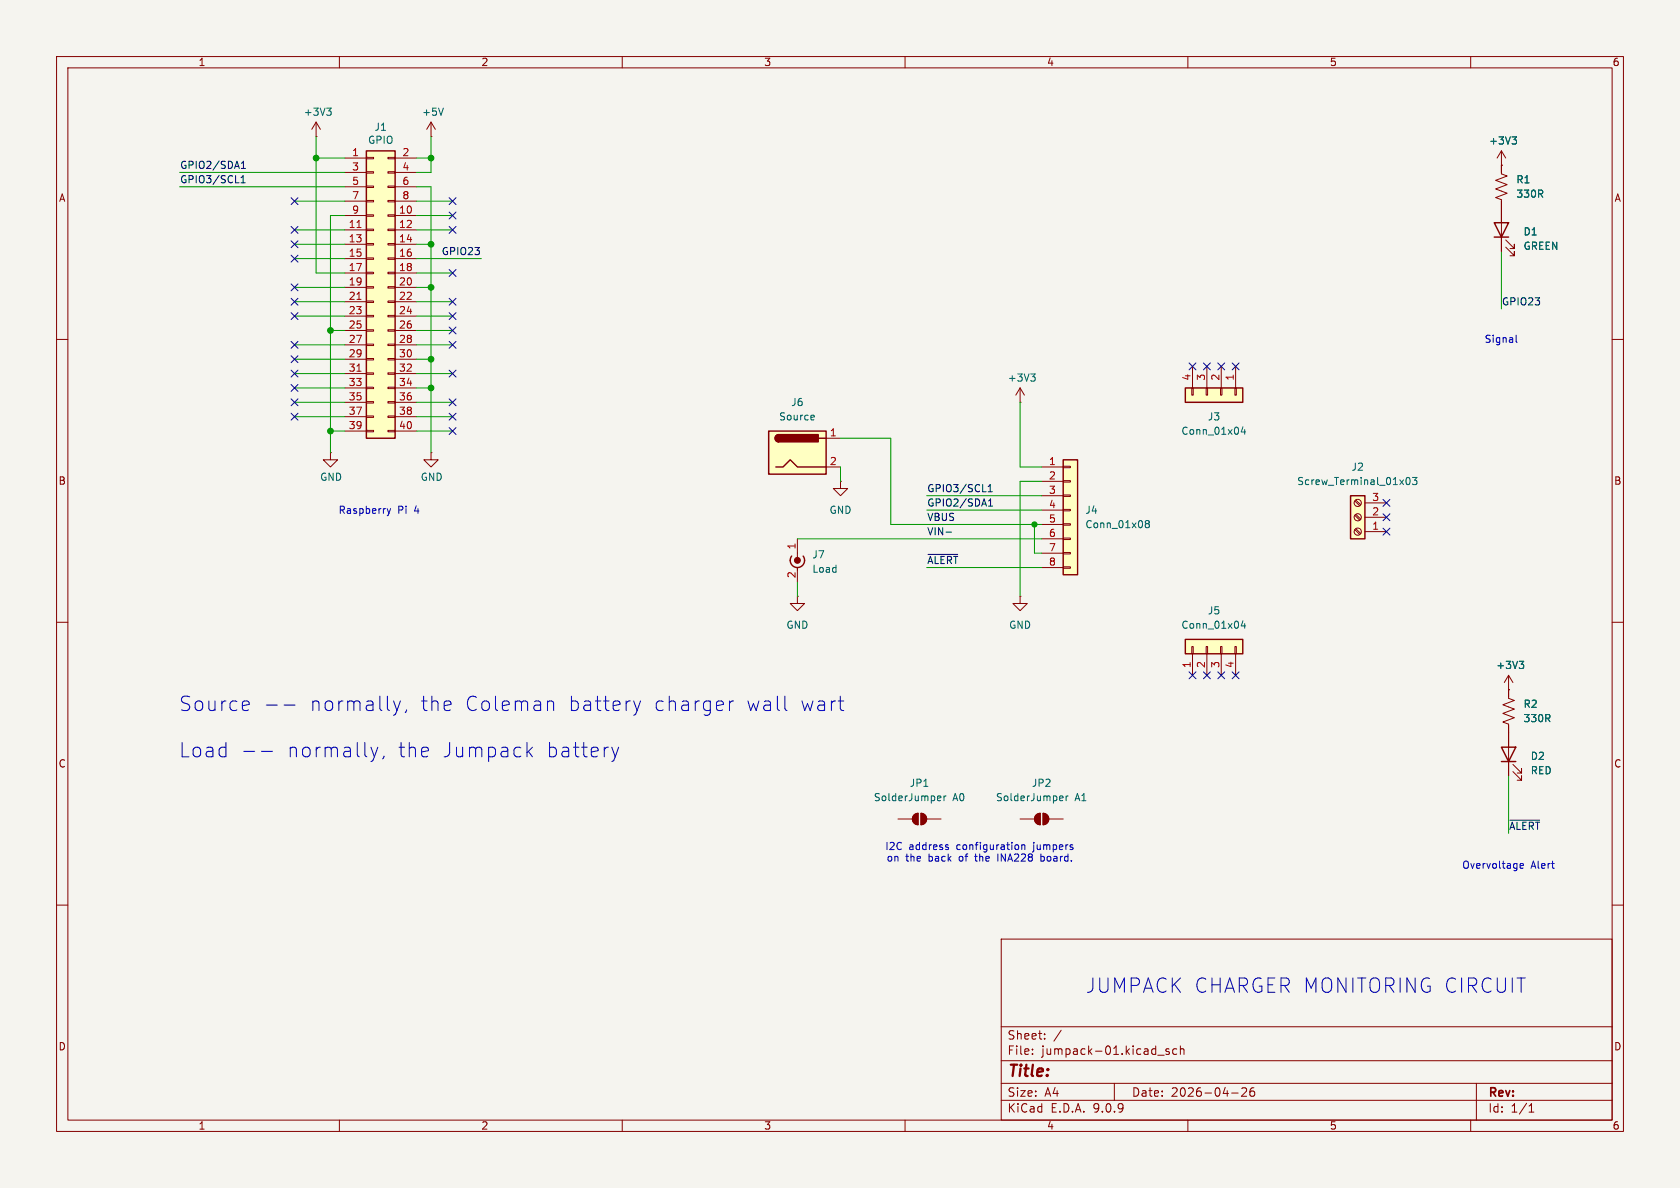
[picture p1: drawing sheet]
<svg xmlns="http://www.w3.org/2000/svg" width="297mm" height="210mm" viewBox="0 0 297 210" stroke-linecap="round" stroke-linejoin="round" font-family="sans-serif">
<path d="M0 0h297v210h-297z" fill="#f5f4ef" stroke="#f5f4ef" stroke-width=".18"/>
<g fill="none" stroke="#840000" stroke-width=".18">
<path d="M10 10h277v190h-277zM12 12h273v186h-273zM60 10v2M110 10v2M160 10v2M210 10v2M260 10v2M10 60h2M285 60h2M10 110h2M285 110h2M10 160h2"/>
<path d="M177 166h108v32h-108zM285 160h2M60 198v2M110 198v2M160 198v2M177 194.5h108M177 191.5h108M177 187.5h108M177 181.5h108M182.5 186.3v.1M182.5 185.5v.1M184.7 183.6v.1"/>
<path d="M184.7 182.8v.1M187.6 182.1l-1.3 2M197 191.5v3M204.7 186.5h1.1M206.7 185.5l-.4-.1-.2 .2 .1 .2 .5 .2v.3h-.6M208 185.5l-.4-.1-.3 .3v.4l.2 .2h.5M208.7 185.5l.2-.1 .3 .1 .1 .9M208.7 184.9v1.5M210 198v2M217.7 193.2h1.2M219.5 192.4l.6-.1 .2 .1 .1 .3-.9 1.1h.9M221.7 192.3a.59 .59 0 0 0-.7 .6v.6l.1 .2 .4 .1 .2-.1 .1-.5-.1-.3h-.5l-.2 .3"/>
<path d="M260 198v2M261 191.5v6.5M270.3 196.6h.9M270.3 195.5l.4-.4v1.5"/>
</g>
<path d="M238.8 87.6h2.5v7.7h-2.5z" fill="#ffffc2"/>
<path d="M238.8 87.6h2.5v7.7h-2.5z" fill="none" stroke="#840000" stroke-width=".25"/>
<g fill="none" stroke="#840000" stroke-width=".18">
<path d="M76.2 24.1h.1M76.2 21.6l-.8 1.3M76.2 21.6l.8 1.3M76.2 21.6v2.5M239.5 93.6l.9 .9M239.5 91.1l.9 .8M239.5 88.6l.9 .8M239.7 93.5l.9 .8M239.7 90.9l.9 .9M239.7 88.4l.9 .8M241.3 94h3.8M241.3 91.4h3.8"/>
<path d="M241.3 88.9h3.8"/>
<circle cx="240" cy="94" r=".63"/>
<circle cx="240" cy="91.4" r=".63"/>
<circle cx="240" cy="88.9" r=".63"/>
</g>
<path d="M78.4 19.1l-.4 1.3M248.7 84.5l.2-.1a.68 .68 0 0 1 .4 .6 .68 .68 0 0 1-.4 .7l-.2-.2-.1-.3zM249.7 84.4h.8l-.4 .5 .3 .1v.5l-.1 .2-.6-.2" fill="none" stroke="#006464" stroke-width=".18"/>
<path d="M64.8 26.7h5v50.8h-5z" fill="#ffffc2"/>
<path d="M64.8 26.7h5v50.8h-5zM140 98.3a1.27 1.27 0 0 0 .1 1.7 1.27 1.27 0 0 0 1.7 0 1.27 1.27 0 0 0 .2-1.7M265.4 132.1h2.6l-1.3 2.5zM265.4 134.6h2.6" fill="none" stroke="#840000" stroke-width=".25"/>
<g fill="none" stroke="#840000" stroke-width=".18">
<path d="M55.9 24.1h.1M55.9 21.6l-.8 1.3M55.9 21.6l.7 1.3M55.9 21.6v2.5M61 27.9h3.8M61 30.5h3.8M61 33h3.8M61 35.6h3.8M61 38.1h3.8M64.8 27.8h1.2v.3h-1.2zM64.8 30.4h1.2v.2h-1.2zM64.8 32.9h1.2v.2h-1.2z"/>
<path d="M64.8 35.4h1.2v.3h-1.2zM64.8 38h1.2v.2h-1.2zM68.6 27.8h1.2v.3h-1.2zM68.6 30.4h1.2v.2h-1.2zM68.6 32.9h1.2v.2h-1.2zM68.6 35.4h1.2v.3h-1.2zM68.6 38h1.2v.2h-1.2zM69.8 27.9h3.9M69.8 30.5h3.9M69.8 33h3.9M69.8 35.6h3.9M69.8 38.1h3.9"/>
<path d="M61 40.6h3.8M61 43.2h3.8M61 45.7h3.8M61 48.3h3.8M61 50.8h3.8M61 53.3h3.8M61 55.9h3.8M61 58.4h3.8M64.8 40.5h1.2v.3h-1.2zM64.8 43.1h1.2v.2h-1.2zM64.8 45.6h1.2v.2h-1.2zM64.8 48.1h1.2v.3h-1.2z"/>
<path d="M64.8 50.7h1.2v.2h-1.2zM64.8 53.2h1.2v.3h-1.2zM64.8 55.8h1.2v.2h-1.2zM64.8 58.3h1.2v.2h-1.2zM68.6 40.5h1.2v.3h-1.2zM68.6 43.1h1.2v.2h-1.2zM68.6 45.6h1.2v.2h-1.2zM68.6 48.1h1.2v.3h-1.2zM68.6 50.7h1.2v.2h-1.2zM68.6 53.2h1.2v.3h-1.2zM68.6 55.8h1.2v.2h-1.2zM68.6 58.3h1.2v.2h-1.2z"/>
<path d="M69.8 40.6h3.9M69.8 43.2h3.9M69.8 45.7h3.9M69.8 48.3h3.9M69.8 50.8h3.9M69.8 53.3h3.9M69.8 55.9h3.9M69.8 58.4h3.9M61 61h3.8M61 63.5h3.8M61 66h3.8M61 68.6h3.8"/>
<path d="M61 71.1h3.8M61 73.7h3.8M61 76.2h3.8M64.8 60.8h1.2v.3h-1.2zM64.8 63.4h1.2v.2h-1.2zM64.8 65.9h1.2v.3h-1.2zM64.8 68.5h1.2v.2h-1.2zM64.8 71h1.2v.2h-1.2zM64.8 73.5h1.2v.3h-1.2zM64.8 76.1h1.2v.2h-1.2zM68.6 60.8h1.2v.3h-1.2zM68.6 63.4h1.2v.2h-1.2z"/>
<path d="M68.6 65.9h1.2v.3h-1.2zM68.6 68.5h1.2v.2h-1.2zM68.6 71h1.2v.2h-1.2zM68.6 73.5h1.2v.3h-1.2zM68.6 76.1h1.2v.2h-1.2zM69.8 61h3.9M69.8 63.5h3.9M69.8 66h3.9M69.8 68.6h3.9M69.8 71.1h3.9M69.8 73.7h3.9M69.8 76.2h3.9"/>
<path d="M58.4 80v1.3h1.3l-1.3 1.3-1.3-1.3h1.3M58.4 80h.1M76.2 80v1.3h1.3l-1.3 1.3-1.3-1.3h1.3M76.2 80h.1M141 95.3v3.8M141 105.4v1.3h1.2l-1.2 1.3-1.3-1.3h1.3M141 105.4h.1M141 100.3v2.6M266.7 119.4v4l1 .4-2 .8 2 .7-2 .8 2 .8-2 .7 1 .4v9.2M266.7 119.4l-.8 1.3M266.7 119.4l.8 1.3M266.7 121.9h.1"/>
<path d="M267.5 136.4l1.5 1.5v-.7v.7h-.8M267.5 135.1l1.5 1.6v-.8v.8h-.8M158.7 144.8h2.6M161.6 144.1l.7-.3v2a1.02 1.02 0 0 1-.9-.6 1.02 1.02 0 0 1 .2-1.1zM162.8 143.8a1.02 1.02 0 0 1 1 1 1.02 1.02 0 0 1-1 1zM163.8 144.8h2.6M180.3 144.8h2.6M183.2 144.1l.7-.3v2a1.02 1.02 0 0 1-.9-.6 1.02 1.02 0 0 1 .2-1.1zM184.4 143.8a1.02 1.02 0 0 1 1 1 1.02 1.02 0 0 1-1 1zM185.4 144.8h2.6"/>
</g>
<path d="M63.1 40.2h.7M63.1 52.9h.7M63.1 65.6h.7" fill="none" stroke="#a90000" stroke-width=".18"/>
<path d="M57.8 19.1h.7l-.4 .5M58.3 19.6l.2 .2v.3l-.2 .3M268.6 116.9h.8l-.5 .5M269.1 117.4l.3 .2v.3l-.3 .3M165.9 140.7l.4 .1v.2l-.6 .1M166.3 141.5h-.4M166.9 140.7v.8M167.2 140.7l-.3 .2M187.5 140.7l.4 .1v.2l-.6 .1M187.9 141.5h-.4M188.5 140.7v.8M188.8 140.7l-.3 .2" fill="none" stroke="#006464" stroke-width=".18"/>
<g fill="#840000" stroke="#840000" stroke-width=".18">
<path d="M183.2 144.1l.7-.3v2a1.02 1.02 0 0 1-.9-.6 1.02 1.02 0 0 1 .2-1.1z"/>
<path d="M184.4 143.8a1.02 1.02 0 0 1 1 1 1.02 1.02 0 0 1-1 1z"/>
<path d="M161.6 144.1l.7-.3v2a1.02 1.02 0 0 1-.9-.6 1.02 1.02 0 0 1 .2-1.1z"/>
<path d="M162.8 143.8a1.02 1.02 0 0 1 1 1 1.02 1.02 0 0 1-1 1z"/>
</g>
<circle cx="141" cy="99.1" r=".51" fill="#840000" stroke="#840000" stroke-width=".2"/>
<path d="M209.5 113h10.2v2.6h-10.2z" fill="#ffffc2"/>
<path d="M209.5 113h10.2v2.6h-10.2z" fill="none" stroke="#840000" stroke-width=".25"/>
<path d="M210.7 114.3h.2v1.3h-.2zM210.8 115.6v3.8M213.2 114.3h.3v1.3h-.3zM213.4 115.6v3.8M215.8 114.3h.2v1.3h-.2zM215.9 115.6v3.8M218.3 114.3h.3v1.3h-.3zM218.4 115.6v3.8" fill="none" stroke="#840000" stroke-width=".18"/>
<path d="M219.7 109.7l-.3 .9h.8M220 110.2v.9" fill="none" stroke="#006464" stroke-width=".18"/>
<path d="M209.5 68.6h10.2v2.5h-10.2z" fill="#ffffc2"/>
<path d="M209.5 68.6h10.2v2.5h-10.2z" fill="none" stroke="#840000" stroke-width=".25"/>
<path d="M265.4 29.2v1.5l1 .4-2 .8 2 .7-2 .8 2 .8-2 .7 1 .4v1.5M210.7 68.6h.2v1.3h-.2zM210.8 64.8v3.8M213.2 68.6h.3v1.3h-.3zM213.4 64.8v3.8M215.8 68.6h.2v1.3h-.2zM215.9 64.8v3.8M218.3 68.6h.3v1.3h-.3zM218.4 64.8v3.8M148.6 85.1v1.3h1.3l-1.3 1.2-1.3-1.2h1.3M148.6 85.1h.1" fill="none" stroke="#840000" stroke-width=".18"/>
<path d="M219.7 75.4l-.3 1h.8M220 75.9v.9" fill="none" stroke="#006464" stroke-width=".18"/>
<path d="M135.9 76.2h10.1v7.6h-10.1z" fill="#ffffc2"/>
<path d="M264.2 39.4h2.5l-1.3 2.5zM264.2 41.9h2.5M135.9 76.2h10.1v7.6h-10.1zM137.7 76.8a.64 .64 0 0 0-.7 .7 .64 .64 0 0 0 .7 .6M144.8 77.5h1.2M137.2 82.6h1.2l1.3-1.3 1.3 1.3h5" fill="none" stroke="#840000" stroke-width=".25"/>
<g fill="#840000" stroke="#840000" stroke-width=".25">
<path d="M137.2 77l.5-.2v1.3a.63 .63 0 0 1-.6-.4 .63 .63 0 0 1 .1-.7z"/>
<path d="M137.7 76.8h7v1.3h-7z"/>
</g>
<path d="M265.4 36.8v7.7M266.2 43.7l1.5 1.5v-.7v.7h-.7M266.2 42.4l1.5 1.5v-.7v.7h-.7M146 77.5h2.6M180.3 71.1h.1M180.3 68.6l-.7 1.3M180.3 68.6l.8 1.3M180.3 68.6v2.5M146 82.6h2.6M180.3 105.4v1.3h1.3l-1.3 1.3-1.2-1.3h1.2M180.3 105.4h.1" fill="none" stroke="#840000" stroke-width=".18"/>
<path d="M143.8 73.4l.2 .3-.6 .1M143.9 74.2h-.1M182.2 66.1h.8l-.4 .5M182.8 66.6l.2 .2v.3l-.2 .3" fill="none" stroke="#006464" stroke-width=".18"/>
<path d="M188 81.3h2.5v20.3h-2.5z" fill="#ffffc2"/>
<path d="M188 81.3h2.5v20.3h-2.5z" fill="none" stroke="#840000" stroke-width=".25"/>
<g fill="none" stroke="#840000" stroke-width=".18">
<path d="M265.4 29.2h.1M265.4 26.7l-.7 1.2M265.4 26.7l.8 1.2M265.4 26.7v3.8M265.4 35.6v3.8M265.4 41.9v2.6M184.1 82.6h3.9M184.1 85.1h3.9M184.1 87.6h3.9M184.1 90.2h3.9M184.1 92.7h3.9M184.1 95.3h3.9"/>
<path d="M184.1 97.8h3.9M188 82.4h1.2v.3h-1.2zM188 85h1.2v.2h-1.2zM188 87.5h1.2v.3h-1.2zM188 90h1.2v.3h-1.2zM188 92.6h1.2v.2h-1.2zM188 95.1h1.2v.3h-1.2zM188 97.7h1.2v.2h-1.2zM184.1 100.3h3.9M188 100.2h1.2v.3h-1.2zM266.7 121.9h.1M266.7 121.9v1.3"/>
<path d="M266.7 128.3v3.8M266.7 134.6v2.6"/>
</g>
<path d="M267.3 24.2h.8l-.4 .5M267.9 24.7l.2 .2v.3l-.2 .3M202.7 92.6l-.2-.3 .2-.3h.2l.3 .3-.3 .3M202.7 92.6l-.2 .2v.4l.2 .1 .4-.1 .1-.2v-.2l-.3-.2M202.7 92.6h.2M268.6 116.9h.8l-.5 .5M269.1 117.4l.3 .2v.3l-.3 .3" fill="none" stroke="#006464" stroke-width=".18"/>
<path d="M42.6 32.3h.7M42.6 31.4l.4-.4v1.3M42.7 29.8h.7M42.7 28.9l.3-.4v1.3M164.1 98h5.2M167.3 94.1h.9M174.7 86.9h.7M174.7 86l.4-.3v1.2M174.8 89.5h.7M174.8 88.6l.3-.4v1.3M266.9 145h5.3" fill="none" stroke="#0f0f0f" stroke-width=".18"/>
<g fill="none" stroke="#009600" stroke-width=".18">
<path d="M31.7 33h29.3M31.7 30.5h29.3M52.1 35.6h8.9M55.9 24.1v24.2h5.1M55.9 27.9h5.1M61 38.1h-2.6v41.9M73.7 33h2.5v47M73.7 35.6h6.3M73.7 38.1h6.3M73.7 27.9h2.5M76.2 24.1v6.4h-2.5M52.1 50.8h8.9"/>
<path d="M52.1 45.7h8.9M52.1 55.9h8.9M52.1 43.2h8.9M52.1 40.6h8.9M52.1 53.3h8.9M58.4 58.4h2.6M73.7 58.4h6.3M73.7 50.8h2.5M73.7 48.3h6.3M73.7 45.7h11.4M73.7 55.9h6.3M73.7 43.2h2.5"/>
<path d="M73.7 40.6h6.3M73.7 53.3h6.3M265.4 44.5v10.1M52.1 73.7h8.9M52.1 61h8.9M52.1 68.6h8.9M52.1 71.1h8.9M52.1 66h8.9M52.1 63.5h8.9M58.4 76.2h2.6M73.7 73.7h6.3M73.7 61h6.3"/>
<path d="M73.7 68.6h2.5M73.7 71.1h6.3M73.7 76.2h6.3M73.7 66h6.3M73.7 63.5h2.5M148.6 77.5h8.9v15.2h26.6M180.3 71.1v11.5h3.8M141 95.3h43.1M148.6 82.6v2.5M163.8 90.2h20.3M163.8 87.6h20.3M182.9 92.7v5.1h1.2"/>
<path d="M184.1 85.1h-3.8v20.3M141 102.9v2.5M163.8 100.3h20.3M266.7 137.2v10.1"/>
</g>
<g fill="none" stroke="#000084" stroke-width=".18">
<path d="M51.5 35l1.2 1.2M52.7 35l-1.2 1.2M79.4 35l1.2 1.2M79.4 37.5l1.2 1.2M80.6 35l-1.2 1.2M80.6 37.5l-1.2 1.2M51.5 42.6l1.2 1.2M51.5 45.1l1.2 1.2M51.5 40l1.2 1.2M51.5 52.7l1.2 1.2M51.5 50.2l1.2 1.2M51.5 55.3l1.2 1.2"/>
<path d="M52.7 42.6l-1.2 1.2M52.7 45.1l-1.2 1.2M52.7 40l-1.2 1.2M52.7 52.7l-1.2 1.2M52.7 50.2l-1.2 1.2M52.7 55.3l-1.2 1.2M79.4 55.3l1.2 1.2M79.4 47.7l1.2 1.2M79.4 52.7l1.2 1.2M79.4 57.8l1.2 1.2M79.4 40l1.2 1.2M80.6 55.3l-1.2 1.2"/>
<path d="M80.6 47.7l-1.2 1.2M80.6 52.7l-1.2 1.2M80.6 57.8l-1.2 1.2M80.6 40l-1.2 1.2M51.5 60.4l1.2 1.2M51.5 62.9l1.2 1.2M51.5 65.4l1.2 1.2M51.5 73.1l1.2 1.2M51.5 70.5l1.2 1.2M51.5 68l1.2 1.2M52.7 60.4l-1.2 1.2M52.7 62.9l-1.2 1.2"/>
<path d="M52.7 65.4l-1.2 1.2M52.7 68l-1.2 1.2M52.7 73.1l-1.2 1.2M52.7 70.5l-1.2 1.2M79.4 75.6l1.2 1.2M79.4 60.4l1.2 1.2M79.4 65.4l1.2 1.2M79.4 70.5l1.2 1.2M79.4 73.1l1.2 1.2M80.6 75.6l-1.2 1.2M80.6 60.4l-1.2 1.2M80.6 65.4l-1.2 1.2"/>
<path d="M80.6 70.5l-1.2 1.2M80.6 73.1l-1.2 1.2M210.2 64.2l1.2 1.2M211.4 64.2l-1.2 1.2M212.8 64.2l1.2 1.2M214 64.2l-1.2 1.2M215.3 64.2l1.2 1.2M216.5 64.2l-1.2 1.2M217.8 64.2l1.2 1.2M219 64.2l-1.2 1.2M244.5 93.4l1.2 1.2M244.5 88.3l1.2 1.2"/>
<path d="M244.5 90.8l1.2 1.2M245.7 93.4l-1.2 1.2M245.7 88.3l-1.2 1.2M245.7 90.8l-1.2 1.2M210.2 118.8l1.2 1.2M211.4 118.8l-1.2 1.2M212.8 118.8l1.2 1.2M214 118.8l-1.2 1.2M215.3 118.8l1.2 1.2M216.5 118.8l-1.2 1.2M217.8 118.8l1.2 1.2M219 118.8l-1.2 1.2"/>
</g>
<g fill="none" stroke="#0000c2" stroke-width=".18">
<path d="M268 59.3v1l.2 .2M68.4 89.9l.3 .9M68.7 90.8l-.3 .4M69.1 89.9l-.4 .9M43.1 132.8h1.9M43.7 123.9l.2 .1 .2 .5-1.3 .3M43.9 125.5l-.2 .1M46.2 132.8h2M47.1 124.6h1.9M50.2 124.6h2M65.6 132.1l.6 1.7M66.2 133.8l-.3 .6-.3 .2"/>
<path d="M66.8 132.1l-.6 1.7M67.9 133.7l-.3 .4M69.6 123.9l.6 1.7M70.2 125.6l-.3 .6-.3 .3M70.8 123.9l-.6 1.7M71.9 125.5l-.3 .5M93.4 132.8l.7 1M94.1 132.1l-.9 1M96.9 124l.3-.1 .6 .1 .1 .3v1.3M108.2 132.1l.6 1.7M108.8 133.8l-.3 .6-.3 .2M109.4 132.1l-.6 1.7"/>
<path d="M112 123.9l.6 1.7M112.6 125.6l-.2 .6-.4 .3M113.2 123.9l-.6 1.7M129 123.9v1.7M129.7 123.9a.65 .65 0 0 0-.7 .5M138.8 123.1v2.1l.3 .4M148.2 123.9h1M148.7 125.5l.5 .1M167.3 149.8h.3l.1 .2-.2 .2h-.2M167.3 149.3l.3 .1M176.4 151v1.2M179.7 149.3l.3 .1 .1 .2-.1 .5-.3 .1"/>
<path d="M180.6 149.5l.2-.2 .3 .1 .1 .8M180.6 149.3v.9M184 151v1.2M184 152.2h.4M268.7 153.1l.6-.2v-.2l-.4-.1-.2 .2 .1 .6h.5"/>
</g>
<g fill="#009600" stroke="#009600" stroke-width=".18">
<circle cx="76.2" cy="50.8" r=".51"/>
<circle cx="76.2" cy="63.5" r=".51"/>
<circle cx="55.9" cy="27.9" r=".51"/>
<circle cx="76.2" cy="27.9" r=".51"/>
<circle cx="76.2" cy="68.6" r=".51"/>
<circle cx="76.2" cy="43.2" r=".51"/>
<circle cx="58.4" cy="58.4" r=".51"/>
<circle cx="58.4" cy="76.2" r=".51"/>
<circle cx="182.9" cy="92.7" r=".46"/>
</g>
<g font-size="3.5" fill="#0000c2">
<text x="31.5" y="125.9">Source</text>
<text x="54.5" y="125.9">normally,</text>
<text x="74" y="125.9">the</text>
<text x="81.9" y="125.9">Coleman</text>
<text x="100.1" y="125.9">battery</text>
<text x="115.1" y="125.9">charger</text>
<text x="131.4" y="125.9">wall</text>
<text x="140.9" y="125.9">wart</text>
<text x="31.5" y="134.1">Load</text>
<text x="50.5" y="134.1">normally,</text>
<text x="70" y="134.1">the</text>
<text x="77.9" y="134.1">Jumpack</text>
<text x="96.2" y="134.1">battery</text>
<text x="191.9" y="175.7">JUMPACK CHARGER MONITORING CIRCUIT</text>
</g>
<text font-size="2.8" fill="#840000" x="178" y="190.9">Title:</text>
<g font-size="2.1" fill="#840000">
<text x="178" y="184">Sheet:</text>
<text x="178" y="186.7">File:</text>
<text x="184.1" y="186.7">jumpack-01.kicad_sch</text>
<text x="178" y="196.9">KiCad</text>
<text x="178" y="194.1">Size:</text>
<text x="184.7" y="194.1">A4</text>
<text x="185.7" y="196.9">E.D.A.</text>
<text x="193.3" y="196.9">9.0.9</text>
<text x="200" y="194.1">Date:</text>
<text x="207" y="194.1">2026-04-26</text>
<text x="263" y="194.3">Rev:</text>
<text x="263" y="196.9">Id:</text>
<text x="267.1" y="196.9">1/1</text>
</g>
<g font-size="1.8" fill="#840000">
<text x="35" y="11.9">1</text>
<text x="85" y="11.9">2</text>
<text x="135" y="11.9">3</text>
<text x="185" y="11.9">4</text>
<text x="235" y="11.9">5</text>
<text x="285" y="11.9">6</text>
<text x="10.3" y="35.9">A</text>
<text x="285.3" y="35.9">A</text>
<text x="10.3" y="85.9">B</text>
<text x="285.3" y="85.9">B</text>
<text x="10.3" y="135.9">C</text>
<text x="285.3" y="135.9">C</text>
<text x="10.3" y="185.9">D</text>
<text x="285.3" y="185.9">D</text>
<text x="35" y="199.9">1</text>
<text x="85" y="199.9">2</text>
<text x="135" y="199.9">3</text>
<text x="185" y="199.9">4</text>
<text x="235" y="199.9">5</text>
<text x="285" y="199.9">6</text>
</g>
<g font-size="1.8" fill="#006464">
<text x="53.6" y="20.7">+3V3</text>
<text x="66.1" y="23.3">J1</text>
<text x="74.5" y="20.7">+5V</text>
<text x="65" y="25.6">GPIO</text>
<text x="263.2" y="25.7">+3V3</text>
<text x="268" y="32.6">R1</text>
<text x="268" y="35.2">330R</text>
<text x="269.2" y="41.8">D1</text>
<text x="269.2" y="44.4">GREEN</text>
<text x="139.8" y="72">J6</text>
<text x="178.1" y="67.7">+3V3</text>
<text x="137.6" y="74.5">Source</text>
<text x="208.8" y="77.1">Conn_01x04</text>
<text x="213.4" y="74.5">J3</text>
<text x="238.8" y="83.4">J2</text>
<text x="56.5" y="85.2">GND</text>
<text x="74.3" y="85.2">GND</text>
<text x="229.2" y="86">Screw_Terminal_01x03</text>
<text x="146.6" y="91">GND</text>
<text x="191.8" y="91">J4</text>
<text x="191.8" y="93.6">Conn_01x08</text>
<text x="143.5" y="98.9">J7</text>
<text x="143.5" y="101.4">Load</text>
<text x="138.9" y="111.4">GND</text>
<text x="178.3" y="111.4">GND</text>
<text x="208.8" y="111.4">Conn_01x04</text>
<text x="213.4" y="108.8">J5</text>
<text x="264.4" y="118.5">+3V3</text>
<text x="269.2" y="125.3">R2</text>
<text x="269.2" y="127.9">330R</text>
<text x="270.5" y="134.5">D2</text>
<text x="270.5" y="137.1">RED</text>
<text x="154.4" y="141.8">SolderJumper</text>
<text x="160.7" y="139.3">JP1</text>
<text x="168.4" y="141.8">A0</text>
<text x="176" y="141.8">SolderJumper</text>
<text x="182.3" y="139.3">JP2</text>
<text x="190" y="141.8">A1</text>
</g>
<g font-size="1.8" fill="#0f0f0f">
<text x="31.7" y="29.9">GPIO2/SDA1</text>
<text x="31.7" y="32.5">GPIO3/SCL1</text>
<text x="78" y="45.2">GPIO23</text>
<text x="265.4" y="54.1">GPIO23</text>
<text x="163.8" y="89.6">GPIO2/SDA1</text>
<text x="163.8" y="87.1">GPIO3/SCL1</text>
<text x="163.8" y="92.2">VBUS</text>
<text x="163.8" y="94.7">VIN-</text>
<text x="163.8" y="99.8">~{ALERT}</text>
<text x="266.7" y="146.8">~{ALERT}</text>
</g>
<g font-size="1.8" fill="#a90000">
<text x="62.2" y="27.7">1</text>
<text x="71" y="27.7">2</text>
<text x="62.2" y="30.2">3</text>
<text x="62.2" y="32.8">5</text>
<text x="62.2" y="35.3">7</text>
<text x="71" y="30.2">4</text>
<text x="71" y="32.8">6</text>
<text x="71" y="35.3">8</text>
<text x="61.6" y="40.4">11</text>
<text x="62.2" y="37.8">9</text>
<text x="70.4" y="37.8">10</text>
<text x="70.4" y="40.4">12</text>
<text x="61.6" y="42.9">13</text>
<text x="61.6" y="45.5">15</text>
<text x="70.4" y="42.9">14</text>
<text x="70.4" y="45.5">16</text>
<text x="61.6" y="48">17</text>
<text x="61.6" y="50.5">19</text>
<text x="61.6" y="53.1">21</text>
<text x="70.4" y="48">18</text>
<text x="70.4" y="50.5">20</text>
<text x="70.4" y="53.1">22</text>
<text x="61.6" y="55.6">23</text>
<text x="61.6" y="58.2">25</text>
<text x="70.4" y="55.6">24</text>
<text x="70.4" y="58.2">26</text>
<text x="61.6" y="60.7">27</text>
<text x="61.6" y="63.2">29</text>
<text x="61.6" y="65.8">31</text>
<text x="70.4" y="60.7">28</text>
<text x="70.4" y="63.2">30</text>
<text x="70.4" y="65.8">32</text>
<text x="61.6" y="68.3">33</text>
<text x="61.6" y="70.9">35</text>
<text x="70.4" y="68.3">34</text>
<text x="70.4" y="70.9">36</text>
<text x="210.6" y="67.4" transform="rotate(-90 210.6 67.4)">4</text>
<text x="213.1" y="67.4" transform="rotate(-90 213.1 67.4)">3</text>
<text x="215.6" y="67.4" transform="rotate(-90 215.6 67.4)">2</text>
<text x="218.2" y="67.4" transform="rotate(-90 218.2 67.4)">1</text>
<text x="61.6" y="73.4">37</text>
<text x="61.6" y="75.9">39</text>
<text x="70.4" y="73.4">38</text>
<text x="70.4" y="75.9">40</text>
<text x="146.6" y="77.2">1</text>
<text x="146.6" y="82.3">2</text>
<text x="185.3" y="82.3">1</text>
<text x="185.3" y="84.8">2</text>
<text x="185.3" y="87.4">3</text>
<text x="185.3" y="89.9">4</text>
<text x="242.5" y="88.6">3</text>
<text x="185.3" y="92.5">5</text>
<text x="185.3" y="95">6</text>
<text x="242.5" y="93.7">1</text>
<text x="242.5" y="91.2">2</text>
<text x="140.7" y="97.2" transform="rotate(-90 140.7 97.2)">1</text>
<text x="185.3" y="97.5">7</text>
<text x="185.3" y="100.1">8</text>
<text x="140.7" y="102.3" transform="rotate(-90 140.7 102.3)">2</text>
<text x="210.6" y="118.2" transform="rotate(-90 210.6 118.2)">1</text>
<text x="213.1" y="118.2" transform="rotate(-90 213.1 118.2)">2</text>
<text x="215.6" y="118.2" transform="rotate(-90 215.6 118.2)">3</text>
<text x="218.2" y="118.2" transform="rotate(-90 218.2 118.2)">4</text>
</g>
<g font-size="1.8" fill="#0000c2">
<text x="262.4" y="60.8">Signal</text>
<text x="59.8" y="91">Raspberry</text>
<text x="70.3" y="91">Pi</text>
<text x="73.3" y="91">4</text>
<text x="156.4" y="150.5">I2C</text>
<text x="156.6" y="152.5">on</text>
<text x="160.1" y="152.5">the</text>
<text x="160.7" y="150.5">address</text>
<text x="164.2" y="152.5">back</text>
<text x="169.2" y="150.5">configuration</text>
<text x="169.8" y="152.5">of</text>
<text x="172.9" y="152.5">the</text>
<text x="177" y="152.5">INA228</text>
<text x="183" y="150.5">jumpers</text>
<text x="184.8" y="152.5">board.</text>
<text x="258.4" y="153.8">Overvoltage</text>
<text x="270.6" y="153.8">Alert</text>
</g>
</svg>
